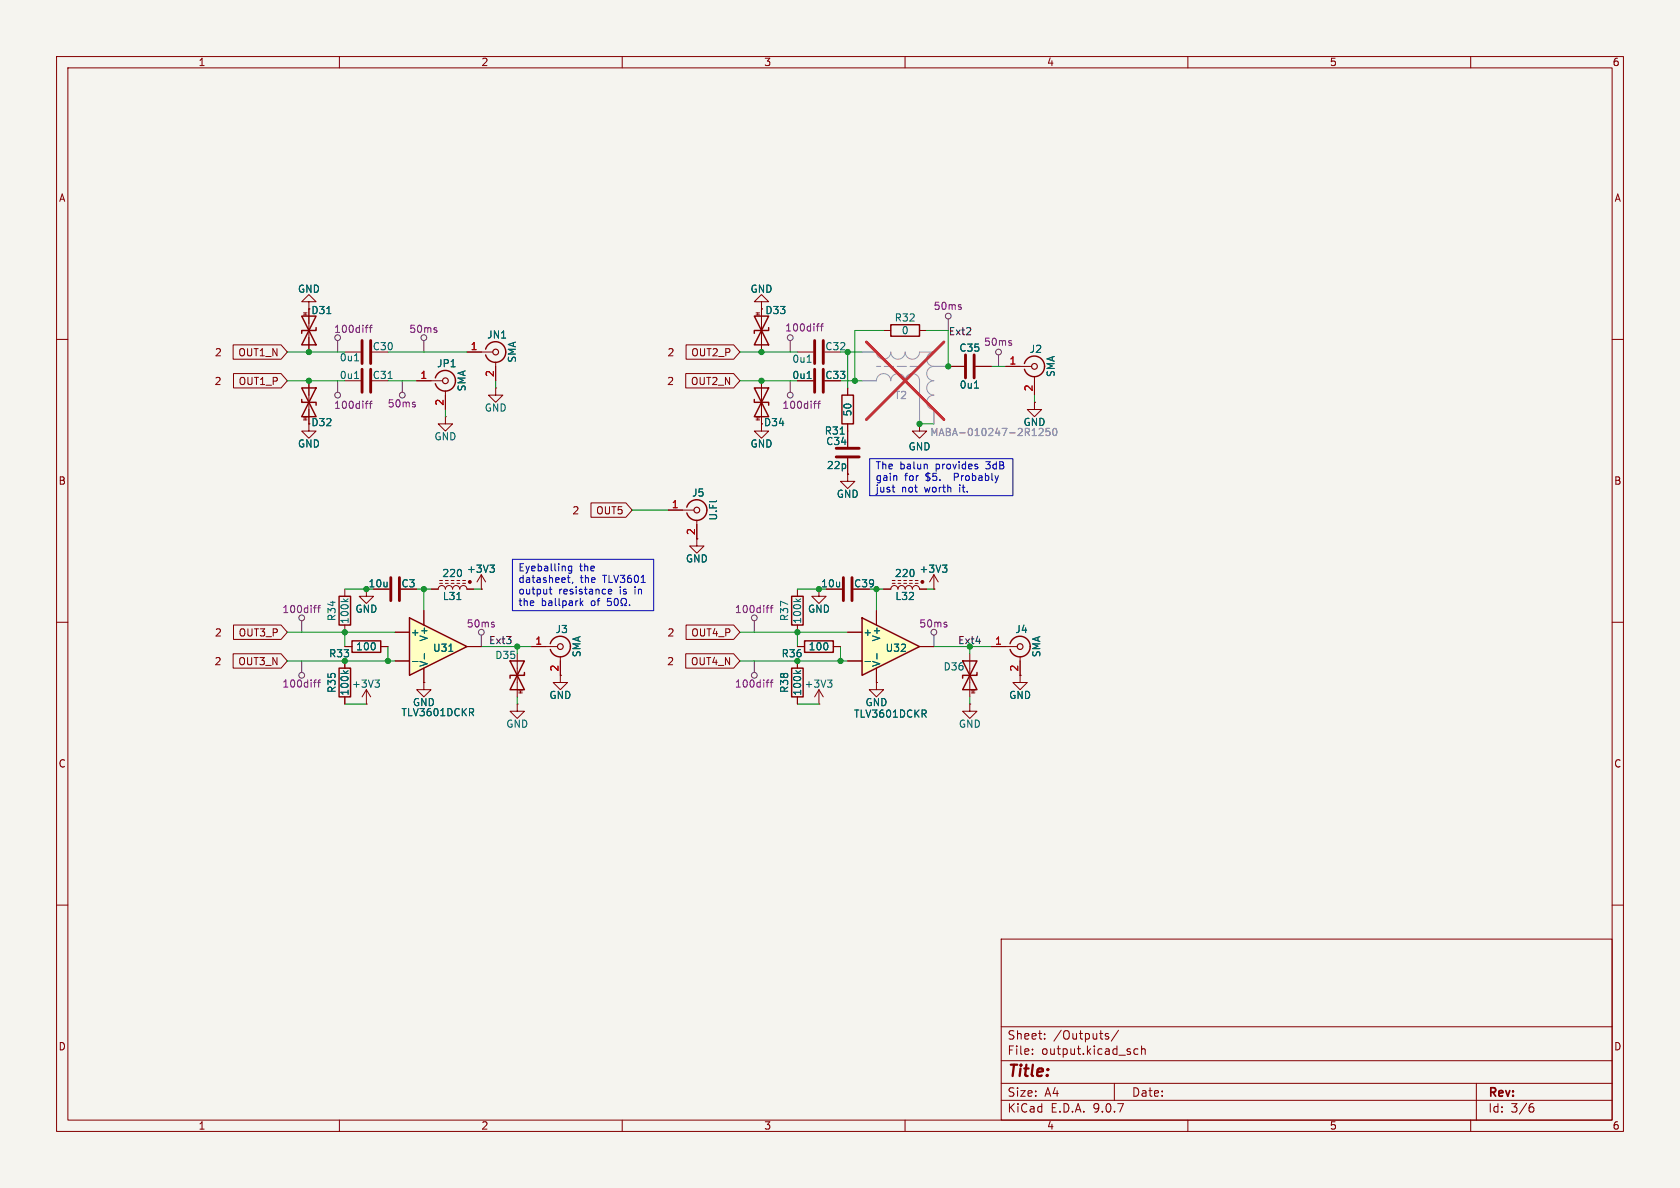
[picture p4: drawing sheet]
<svg xmlns="http://www.w3.org/2000/svg" width="297mm" height="210mm" viewBox="0 0 297 210" stroke-linecap="round" stroke-linejoin="round" font-family="sans-serif">
<path d="M0 0h297v210h-297z" fill="#f5f4ef" stroke="#f5f4ef" stroke-width=".18"/>
<g fill="none" stroke="#840000" stroke-width=".18">
<path d="M10 10h277v190h-277zM12 12h273v186h-273zM60 10v2M110 10v2M160 10v2M210 10v2M260 10v2M156.2 58.4h1.3M162.6 58.4h1.2M10 60h2M162.6 74.9v1.3h1.2l-1.2 1.3-1.3-1.3h1.3M162.6 74.9h.1"/>
<path d="M182.9 71.1v1.3h1.2l-1.2 1.3-1.3-1.3h1.3M182.9 71.1h.1M285 60h2M10 110h2M76.2 104.1h1.3a.64 .64 0 0 1 .6-.6 .64 .64 0 0 1 .6 .6 .64 .64 0 0 1 .7-.6 .64 .64 0 0 1 .6 .6 .64 .64 0 0 1 .6-.6 .64 .64 0 0 1 .7 .6 .64 .64 0 0 1 .6-.6 .64 .64 0 0 1 .6 .6h1.3M77.7 103.1h.5M78.7 103.1h.5M79.8 103.1h.5M80.8 103.1h.5M81.8 103.1h.5M81.8 102.6h.5M85.1 104.1h.1"/>
<path d="M85.1 101.6l-.8 1.3M85.1 101.6l.8 1.3M85.1 101.6v2.5M141 104.1v1.3M141 110.5v1.3M146 104.1h2.8M171.4 115.6v7.6M285 110h2M74.9 120.7v1.2h1.3l-1.3 1.3-1.2-1.3h1.2M74.9 120.7h.1M171.4 124.5v1.2h1.3l-1.3 1.3-1.2-1.3h1.2M171.4 124.5h.1"/>
<path d="M10 160h2M177 166h108v32h-108zM285 160h2M60 198v2M110 198v2M160 198v2M177 194.5h108M177 191.5h108M177 187.5h108M177 181.5h108M182.5 186.3v.1M182.5 185.5v.1"/>
<path d="M184.7 183.6v.1M184.7 182.8v.1M195.5 183.1l.5 .2v.2l-.2 .2-.4-.1M195.5 182.8h.5M197 191.5v3M197.7 182.1l-1.2 2M201.2 185.5l-.5-.1-.2 .3v.4l.1 .2h.6M201.8 185.5l.2-.1 .4 .1 .1 .9M201.8 184.9v1.5M210 198v2M260 198v2M261 191.5v6.5"/>
<path d="M270.6 195.7h.4l.2 .3-.1 .5-.5 .1M271 195.1l-.4 .1"/>
</g>
<path d="M157.5 57.4h5.1v2h-5.1zM140 105.4h2v5.1h-2zM170.2 116.8h2.5l-2.5 5.1h2.5zM172.7 118.9v.5h-2.5v.5" fill="none" stroke="#840000" stroke-width=".25"/>
<path d="M86.6 99.9h.8l-.4 .5M80.8 106h.7M87.1 100.4l.3 .2v.3l-.3 .3M140.7 105.9l.5 .4M141.5 105.9l-.4 .3" fill="none" stroke="#006464" stroke-width=".18"/>
<circle cx="83.1" cy="102.9" r=".25" fill="#840000" stroke="#840000" stroke-width=".18"/>
<path d="M149.1 102.1v4.1M150.6 102.1v4.1" fill="none" stroke="#840000" stroke-width=".51"/>
<path d="M152.4 62.2h2.5a1.27 1.27 0 0 0 1.3 1.3 1.27 1.27 0 0 0 1.3-1.3 1.27 1.27 0 0 0 1.2 1.3 1.27 1.27 0 0 0 1.3-1.3 1.27 1.27 0 0 0 1.3 1.3 1.27 1.27 0 0 0 1.3-1.3h2.5a1.27 1.27 0 0 0-1.3 1.3 1.27 1.27 0 0 0 1.3 1.3M152.4 67.3h2.5a1.27 1.27 0 0 1 1.3-1.3 1.27 1.27 0 0 1 1.3 1.3 1.27 1.27 0 0 1 1.2-1.3 1.27 1.27 0 0 1 1.3 1.3 1.27 1.27 0 0 1 1.3-1.3 1.27 1.27 0 0 1 1.3 1.3v7.6M165.1 64.8a1.27 1.27 0 0 0-1.3 1.2 1.27 1.27 0 0 0 1.3 1.3 1.27 1.27 0 0 0-1.3 1.3 1.27 1.27 0 0 0 1.3 1.3 1.27 1.27 0 0 0-1.3 1.2 1.27 1.27 0 0 0 1.3 1.3v2.5M165.1 64.8h2.5" fill="none" stroke="#9c9b98" stroke-width=".18"/>
<path d="M162.6 64.8h-7.7" fill="none" stroke="#9c9b98" stroke-width=".18" stroke-dasharray="1.7 .6"/>
<path d="M182.5 77h.7M184.4 76.1l-.8 .9h.8M185.6 75.7h-.6l-.1 .6 .2-.1 .4 .1 .1 .2v.4l-.2 .1-.5-.1M186.3 75.8l.1-.1a.68 .68 0 0 1 .5 .7 .68 .68 0 0 1-.5 .6 .84 .84 0 0 1-.1-1.2z" fill="none" stroke="#939391" stroke-width=".18"/>
<path d="M153.2 60.4l13.7 13.8M166.9 60.4l-13.7 13.8" fill="none" stroke="#e12e31" stroke-width=".46"/>
<path d="M72.4 109.2l10.1 5.1-10.1 5.1z" fill="#ffffc2"/>
<g fill="none" stroke="#840000" stroke-width=".25">
<path d="M53.3 55.9l2.6 5.1h-2.6l2.6-5.1zM55.9 57.9v.5h-2.6v.5M53.3 68.6l2.6 5.1h-2.6l2.6-5.1zM53.3 70.6v.5h2.6v.5M77 66.8a1.81 1.81 0 0 1 2.8-1 1.81 1.81 0 0 1 0 3 1.81 1.81 0 0 1-2.8-1M85.9 61.7a1.81 1.81 0 0 1 2.7-.9 1.81 1.81 0 0 1 0 2.9 1.81 1.81 0 0 1-2.7-1M133.3 68.6l2.6 5.1h-2.6l2.6-5.1zM133.3 70.6v.5h2.6v.5M148.8 69.9h2.1v5h-2.1zM59.9 118.1h2.1v5.1h-2.1zM62.2 113.3h5.1v2h-5.1zM72.4 109.2l10.1 5.1-10.1 5.1z"/>
<path d="M140 118.1h2v5.1h-2z"/>
</g>
<g fill="none" stroke="#840000" stroke-width=".18">
<path d="M54.6 53.3h1.3l-1.3-1.2-1.3 1.2h1.3v8.9M134.6 53.3h1.3l-1.3-1.2-1.3 1.2h1.3v1.3M134.6 54.6h.1M54.6 67.3v8.9h1.3l-1.3 1.3-1.3-1.3h1.3M61 67.3h2.8M61 62.2h2.8M73.7 67.3h4.5M78.7 73.7v1.2h1.3l-1.3 1.3-1.2-1.3h1.2M78.7 73.7h.1M78.7 69.1v3.3M82.5 62.2h4.6M87.6 68.6v1.3h1.3l-1.3 1.2-1.2-1.2h1.2"/>
<path d="M87.6 68.6h.1M87.6 64v3.3M134.6 67.3v8.9h1.3l-1.3 1.3-1.3-1.3h1.3M141 67.3h2.8M141 62.2h2.8M149.9 68.6v1.3M149.9 74.9v4.1M167.6 64.8h2.8M172.5 64.8h2.8M149.9 81v2.8M61 114.3h1.2M61 116.8v1.3"/>
<path d="M67.3 114.3h1.3M69.8 111.8h2.6M69.8 116.8h2.6M74.9 108v2.5M74.9 118.1v2.6M82.5 114.3h2.6M99.1 119.4v1.3h1.2l-1.2 1.2-1.3-1.2h1.3M141 116.8v1.3M144.8 104.1v1.3h1.2l-1.2 1.3-1.3-1.3h1.3M61 123.2v1.3M64.8 124.5h.1M64.8 121.9l-.8 1.3"/>
<path d="M64.8 121.9l.7 1.3M64.8 121.9v2.6M91.4 124.5v1.2h1.3l-1.3 1.3-1.2-1.3h1.2M91.4 124.5h.1M141 123.2v1.3M144.8 124.5h.1M144.8 121.9l-.8 1.3M144.8 121.9l.7 1.3M144.8 121.9v2.6M154.9 120.7v1.2h1.3l-1.3 1.3-1.2-1.3h1.2M154.9 120.7h.1"/>
</g>
<g fill="none" stroke="#006464" stroke-width=".18">
<path d="M57.8 55.4h.7M62.7 66.9h.7M62.7 63.8h.7M68.6 66.9h.7M142.7 66.9h.7M142.7 64h.7M148.5 76.7h.8M172.3 68.6h.7M60.7 118.6l.5 .4M61.5 118.6l-.4 .3M72.9 116.9h1M75 115.5v1"/>
<path d="M79.3 115.1h.8M140.7 118.6l.5 .4M141.5 118.6l-.4 .3M66.3 120.2h.8l-.5 .5M66.8 120.7l.3 .2v.3l-.3 .3M83.3 125.9l.4 .6M83.5 125.3l.2 .2v.3l-.2 .1M146.3 120.2h.8l-.4 .5M146.8 120.7l.3 .2v.3l-.3 .3"/>
</g>
<path d="M64 60.2v4.1M64 65.3v4M65.5 60.2v4.1M65.5 65.3v4M144 60.2v4.1M144 65.3v4M145.5 60.2v4.1M145.5 65.3v4M147.8 79.2h4.1M170.7 62.7v4.1M172.2 62.7v4.1M147.8 80.8h4.1" fill="none" stroke="#840000" stroke-width=".51"/>
<g fill="none" stroke="#840000" stroke-width=".2">
<circle cx="78.7" cy="67.3" r=".51"/>
<circle cx="87.6" cy="62.2" r=".51"/>
</g>
<path d="M152.4 109.2l10.2 5.1-10.2 5.1z" fill="#ffffc2"/>
<path d="M133.3 55.9l2.6 5.1h-2.6l2.6-5.1zM135.9 57.9v.5h-2.6v.5M181.1 64.3a1.81 1.81 0 0 1 2.8-1 1.81 1.81 0 0 1 0 2.9 1.81 1.81 0 0 1-2.8-.9M121.4 89.7a1.81 1.81 0 0 1 2.8-1 1.81 1.81 0 0 1 0 2.9 1.81 1.81 0 0 1-2.8-.9M59.9 105.4h2.1v5.1h-2.1zM90.2 116.8h2.5l-2.5 5.1h2.5zM92.7 118.9v.5h-2.5v.5M97.3 113.8a1.81 1.81 0 0 1 2.8-1 1.81 1.81 0 0 1 0 3 1.81 1.81 0 0 1-2.8-1M142.2 113.3h5.1v2h-5.1zM152.4 109.2l10.2 5.1-10.2 5.1zM178.6 113.8a1.81 1.81 0 0 1 2.7-1 1.81 1.81 0 0 1 .1 3 1.81 1.81 0 0 1-2.8-1" fill="none" stroke="#840000" stroke-width=".25"/>
<g fill="none" stroke="#840000" stroke-width=".18">
<path d="M54.6 54.6v2.6M54.6 59.7v2.5M134.6 54.6h.1M134.6 54.6v7.6M41.2 61h8.5l1.1 1.2-1.1 1.3h-8.5zM41.3 66h8.4l1.1 1.3-1.1 1.3h-8.4zM54.6 67.3v2.6M54.6 72.4v2.5M73.7 67.3h2.5M78.7 69.9v2.5M82.5 62.2h2.6M87.6 64.8v2.5"/>
<path d="M121.2 66h8.5l1.1 1.3-1.1 1.3h-8.5zM121.3 61h8.4l1.1 1.2-1.1 1.3h-8.4zM134.6 67.3v2.6M134.6 72.4v2.5M141 67.3h2.8M149.9 68.6v1.3M149.9 74.9v4.1M162.6 74.9h.1M167.6 64.8h2.8M172.5 64.8h2.8M177.8 64.8h4.6M182.9 71.1h.1"/>
<path d="M182.9 66.5v3.4M104.5 88.9h6.1l1.2 1.3-1.2 1.2h-6.1zM118.1 90.2h4.6M123.2 91.9v4.6h1.3l-1.3 1.3-1.3-1.3h1.3M149.9 83.8v1.3h1.2l-1.2 1.3-1.3-1.3h1.3M149.9 83.8h.1M149.9 81v2.8M41.2 115.6h8.5l1.1 1.2-1.1 1.3h-8.5zM41.3 110.5h8.4l1.1 1.3-1.1 1.2h-8.4zM61 114.3h1.2M61 104.1v1.3M61 110.5v1.3"/>
<path d="M61 116.8v1.3M64.8 104.1v1.3h1.2l-1.2 1.3-1.3-1.3h1.3M66 104.1h2.8M67.3 114.3h1.3M69.8 111.8h2.6M69.8 116.8h2.6M74.9 108v2.5M74.9 118.1v2.6M76.2 104.1h1.3M82.5 114.3h2.6M82.5 104.1h1.3M85.1 104.1h.1"/>
<path d="M91.4 115.6v7.6M94 114.3h4.6M99.1 116.1v3.3M121.2 115.6h8.5l1.1 1.2-1.1 1.3h-8.5zM121.3 110.5h8.4l1.1 1.3-1.1 1.2h-8.4zM141 114.3h1.2M141 116.8v1.3M146 104.1h2.8M147.3 114.3h1.3M149.9 111.8h2.5M149.9 116.8h2.5M154.9 108v2.5"/>
<path d="M154.9 118.1v2.6M156.2 104.1h1.3a.64 .64 0 0 1 .6-.6 .64 .64 0 0 1 .6 .6 .64 .64 0 0 1 .7-.6 .64 .64 0 0 1 .6 .6 .64 .64 0 0 1 .7-.6 .64 .64 0 0 1 .6 .6 .64 .64 0 0 1 .6-.6 .64 .64 0 0 1 .7 .6h1.2M157.7 103.1h.5M158.7 103.1h.6M159.8 103.1h.5M160.8 103.1h.5M161.8 103.1h.5M161.8 102.6h.5M162.6 114.3h2.5M165.1 104.1h.1M165.1 101.6l-.8 1.3M165.1 101.6l.8 1.3"/>
<path d="M165.1 101.6v2.5M175.3 114.3h4.5M180.3 116.1v4.6h1.3l-1.3 1.2-1.2-1.2h1.2M61 123.2v1.3M74.9 120.7h.1M141 123.2v1.3M154.9 120.7h.1"/>
</g>
<g fill="none" stroke="#006464" stroke-width=".18">
<path d="M57.8 55.4h.7M142.7 66.9h.7M148.5 76.7h.8M172.3 68.6h.7M86.6 99.9h.8l-.4 .5M166.6 99.9h.8l-.4 .5M60.7 105.9l.5 .4M60.7 118.6l.5 .4M61.5 105.9l-.4 .3M61.5 118.6l-.4 .3M72.9 116.9h1M75 115.5v1"/>
<path d="M79.3 115.1h.8M80.8 106h.7M87.1 100.4l.3 .2v.3l-.3 .3M140.7 118.6l.5 .4M141.5 118.6l-.4 .3M152.9 116.9h1M155 115.5v1M167.2 100.4l.2 .2v.3l-.2 .3M83.3 125.9l.4 .6M83.5 125.3l.2 .2v.3l-.2 .1M163.3 126.2l.4 .6M163.5 125.5l.2 .3v.3l-.2 .1"/>
</g>
<circle cx="163.1" cy="102.9" r=".25" fill="#840000" stroke="#840000" stroke-width=".18"/>
<path d="M69.1 102.1v4.1M70.6 102.1v4.1" fill="none" stroke="#840000" stroke-width=".51"/>
<g fill="none" stroke="#840000" stroke-width=".2">
<circle cx="182.9" cy="64.8" r=".51"/>
<circle cx="123.2" cy="90.2" r=".51"/>
<circle cx="99.1" cy="114.3" r=".51"/>
<circle cx="180.3" cy="114.3" r=".51"/>
</g>
<g fill="none" stroke="#484848" stroke-width=".18">
<path d="M167.6 56.4v2M59.7 60.2v2M59.7 67.3v2M71.1 67.3v2M74.9 60.2v2M139.7 60.2v2M139.7 67.3v2M176.5 62.7v2.1M53.3 109.7v2.1M53.3 116.8v2.1M85.1 112.3v2M133.3 109.7v2.1"/>
<path d="M133.3 116.8v2.1M165.1 112.3v2"/>
<circle cx="59.7" cy="59.7" r=".51"/>
<circle cx="74.9" cy="59.7" r=".51"/>
<circle cx="139.7" cy="59.7" r=".51"/>
<circle cx="167.6" cy="55.9" r=".51"/>
<circle cx="59.7" cy="69.9" r=".51"/>
<circle cx="71.1" cy="69.9" r=".51"/>
<circle cx="139.7" cy="69.9" r=".51"/>
<circle cx="176.5" cy="62.2" r=".51"/>
<circle cx="53.3" cy="109.2" r=".51"/>
<circle cx="53.3" cy="119.4" r=".51"/>
<circle cx="85.1" cy="111.8" r=".51"/>
<circle cx="133.4" cy="119.4" r=".51"/>
<circle cx="133.4" cy="109.2" r=".51"/>
<circle cx="165.1" cy="111.8" r=".51"/>
</g>
<g fill="none" stroke="#840084" stroke-width=".18">
<path d="M64.6 57.9h.5M65.1 57.5l-.3 .1M65.3 57.9h.5M65.8 57.5l-.3 .2v1.1M77.1 58.3l.2 .2-.2 .3M77.1 57.9l.1 .1M144.3 57.7h.5M144.8 57.2l-.2 .1M145.1 57.7h.4M145.5 57.2l-.3 .2v1.1M169.8 54.3l.2 .2-.2 .2M169.8 53.9h.1"/>
<path d="M64.6 71.3h.5M65.1 70.9l-.3 .1M65.3 71.3h.5M65.8 70.9l-.3 .2v1.1M73.3 71.5l.1 .2-.1 .2M73.3 71.1h.1M143.8 71.3h.5M144.3 70.9l-.2 .1M144.5 71.3h.5M145 70.9l-.3 .2v1.1M178.7 60.6l.2 .2-.2 .3M178.7 60.2l.1 .1"/>
<path d="M55.4 107.4h.5M55.9 107l-.2 .1M56.2 107.4h.4M56.6 107l-.3 .2v1.1M87.2 110.4l.2 .2-.2 .2M87.2 110h.2M135.4 107.4h.5M135.9 107l-.2 .1M136.2 107.4h.4M136.6 107l-.3 .2v1.1M167.2 110.4l.2 .2-.2 .2M167.2 110h.2"/>
<path d="M55.4 120.6h.5M55.9 120.2l-.2 .1M56.2 120.6h.4M56.6 120.2l-.3 .2v1.1M135.4 120.6h.5M135.9 120.2l-.2 .1M136.2 120.6h.4M136.6 120.2l-.3 .2v1.1"/>
</g>
<g fill="none" stroke="#009600" stroke-width=".18">
<path d="M156.2 58.4h-5.1v8.9M163.8 58.4h3.8v6.4M50.8 62.2h10.2M50.8 67.3h10.2M68.6 62.2h13.9M68.6 67.3h5.1M78.7 72.4v1.3M87.6 67.3v1.3M130.8 62.2h10.2M130.8 67.3h10.2M148.6 62.2h3.8M148.6 67.3h3.8"/>
<path d="M149.9 62.2v6.4M162.6 74.9h2.5M175.3 64.8h2.5M182.9 69.9v1.2M111.8 90.2h6.3M50.8 111.8h19M50.8 116.8h19M61 104.1h3.8M61 111.8v2.5M68.6 114.3v2.5M73.7 104.1h2.5M74.9 104.1v3.9"/>
<path d="M83.8 104.1h1.3M85.1 114.3h8.9M91.4 114.3v1.3M130.8 111.8h19.1M130.8 116.8h19.1M141 104.1h3.8M141 111.8v2.5M148.6 114.3v2.5M153.7 104.1h2.5M154.9 104.1v3.9M163.8 104.1h1.3M165.1 114.3h10.2"/>
<path d="M171.4 114.3v1.3M61 124.5h3.8M91.4 123.2v1.3M141 124.5h3.8M171.4 123.2v1.3"/>
</g>
<g fill="none" stroke="#0000c2" stroke-width=".18">
<path d="M90.6 98.9h25v9.1h-25zM153.7 81.1h25.4v6.5h-25.4zM157.9 86.9l.3 .1M158.5 84.2v.7M163.9 82.1v.8M172.7 82.5l.2 .1-.2 .3M172.7 82l.1 .1M97.1 104.2h.5M97.3 103.7v1.1l.3 .2M100.3 102.1h.5M100.5 101.7v1.1l.3 .2M101.1 100.1v1l-.3 .2h-.3"/>
<path d="M101.1 100.1h-.4l-.2 .2 .1 .6h.5M101.3 102.9l-.2 .2M102.6 105.8v1.3M102.7 106.6l.4 .5M103.1 106.2l-.5 .5M107.5 104.6l.7-.1-.1-.3h-.4l-.2 .1 .1 .6h.5M108 105.8h-.6v.6l.1-.1h.5l.1 .2-.1 .4-.2 .2-.4-.2M108.7 105.9l.2-.1a.68 .68 0 0 1 .4 .6 .68 .68 0 0 1-.4 .7l-.2-.2-.1-.3zM110 105.8a.58 .58 0 0 0 .1 1v.3h-.3M110.6 105.8a.58 .58 0 0 1-.2 1v.3h.4M111.3 106.9v.2"/>
</g>
<path d="M182.5 77h.7M184.4 76.1l-.8 .9h.8M185.6 75.7h-.6l-.1 .6 .2-.1 .4 .1 .1 .2v.4l-.2 .1-.5-.1M186.3 75.8l.1-.1a.68 .68 0 0 1 .5 .7 .68 .68 0 0 1-.5 .6 .84 .84 0 0 1-.1-1.2z" fill="none" stroke="#939391" stroke-width=".18"/>
<path d="M152.4 62.2h2.5M152.4 67.3h2.5M162.6 72.4v2.5M165.1 64.8h2.5M165.1 72.4v2.5" fill="none" stroke="#9c9b98" stroke-width=".18"/>
<path d="M153.2 60.4l13.7 13.8M166.9 60.4l-13.7 13.8" fill="none" stroke="#e12e31" stroke-width=".46"/>
<g fill="#009600" stroke="#009600" stroke-width=".18">
<circle cx="154.9" cy="104.1" r=".46"/>
<circle cx="148.6" cy="116.8" r=".46"/>
<circle cx="141" cy="116.8" r=".46"/>
<circle cx="171.4" cy="114.3" r=".46"/>
<circle cx="141" cy="111.8" r=".46"/>
<circle cx="144.8" cy="104.1" r=".46"/>
<circle cx="64.8" cy="104.1" r=".46"/>
<circle cx="61" cy="111.8" r=".46"/>
<circle cx="61" cy="116.8" r=".46"/>
<circle cx="54.6" cy="67.3" r=".46"/>
<circle cx="54.6" cy="62.2" r=".46"/>
<circle cx="149.9" cy="62.2" r=".46"/>
<circle cx="151.1" cy="67.3" r=".46"/>
<circle cx="162.6" cy="74.9" r=".46"/>
<circle cx="134.6" cy="67.3" r=".46"/>
<circle cx="134.6" cy="62.2" r=".46"/>
<circle cx="167.6" cy="64.8" r=".46"/>
<circle cx="74.9" cy="104.1" r=".46"/>
<circle cx="91.4" cy="114.3" r=".46"/>
<circle cx="68.6" cy="116.8" r=".46"/>
</g>
<text font-size="2.8" fill="#840000" x="178" y="190.9">Title:</text>
<g font-size="2.1" fill="#840000">
<text x="178" y="184">Sheet:</text>
<text x="186.2" y="184">/Outputs/</text>
<text x="178" y="186.7">File:</text>
<text x="184.1" y="186.7">output.kicad_sch</text>
<text x="178" y="196.9">KiCad</text>
<text x="178" y="194.1">Size:</text>
<text x="184.7" y="194.1">A4</text>
<text x="185.7" y="196.9">E.D.A.</text>
<text x="193.3" y="196.9">9.0.7</text>
<text x="200" y="194.1">Date:</text>
<text x="263" y="194.3">Rev:</text>
<text x="263" y="196.9">Id:</text>
<text x="267.1" y="196.9">3/6</text>
</g>
<g font-size="1.8" fill="#840000">
<text x="35" y="11.9">1</text>
<text x="85" y="11.9">2</text>
<text x="135" y="11.9">3</text>
<text x="185" y="11.9">4</text>
<text x="235" y="11.9">5</text>
<text x="285" y="11.9">6</text>
<text x="10.3" y="35.9">A</text>
<text x="285.3" y="35.9">A</text>
<text x="54.9" y="55.7">D31</text>
<text x="37.9" y="63.2">2</text>
<text x="42" y="63.2">OUT1_N</text>
<text x="117.9" y="63.2">2</text>
<text x="122.1" y="63.2">OUT2_P</text>
<text x="37.8" y="68.3">2</text>
<text x="42.1" y="68.3">OUT1_P</text>
<text x="117.8" y="68.3">2</text>
<text x="122" y="68.3">OUT2_N</text>
<text x="145.8" y="67.2">C33</text>
<text x="135" y="75.5">D34</text>
<text x="10.3" y="85.9">B</text>
<text x="285.3" y="85.9">B</text>
<text x="101.1" y="91.1">2</text>
<text x="105.3" y="91.1">OUT5</text>
<text x="122.9" y="94.7" transform="rotate(-90 122.9 94.7)">2</text>
<text x="70.9" y="104">C3</text>
<text x="145.1" y="104">10u</text>
<text x="150.9" y="104">C39</text>
<text x="37.9" y="112.7">2</text>
<text x="42.1" y="112.7">OUT3_P</text>
<text x="117.9" y="112.7">2</text>
<text x="122.1" y="112.7">OUT4_P</text>
<text x="37.8" y="117.8">2</text>
<text x="42" y="117.8">OUT3_N</text>
<text x="98.8" y="118.8" transform="rotate(-90 98.8 118.8)">2</text>
<text x="117.8" y="117.8">2</text>
<text x="122" y="117.8">OUT4_N</text>
<text x="10.3" y="135.9">C</text>
<text x="285.3" y="135.9">C</text>
<text x="10.3" y="185.9">D</text>
<text x="285.3" y="185.9">D</text>
<text x="35" y="199.9">1</text>
<text x="85" y="199.9">2</text>
<text x="135" y="199.9">3</text>
<text x="185" y="199.9">4</text>
<text x="235" y="199.9">5</text>
<text x="285" y="199.9">6</text>
</g>
<g font-size="1.8" fill="#006464">
<text x="52.6" y="52">GND</text>
<text x="132.6" y="52">GND</text>
<text x="135.2" y="55.7">D33</text>
<text x="158.1" y="57">R32</text>
<text x="159.3" y="59.3">0</text>
<text x="60" y="64.1">0u1</text>
<text x="65.8" y="62.1">C30</text>
<text x="77.2" y="65.1">JP1</text>
<text x="86" y="60">JN1</text>
<text x="91.4" y="64.2" transform="rotate(-90 91.4 64.2)">SMA</text>
<text x="140" y="64.3">0u1</text>
<text x="145.8" y="62.1">C32</text>
<text x="169.5" y="62.4">C35</text>
<text x="181.9" y="62.6">J2</text>
<text x="60" y="67.2">0u1</text>
<text x="65.8" y="67.2">C31</text>
<text x="82.5" y="69.3" transform="rotate(-90 82.5 69.3)">SMA</text>
<text x="140" y="67.2">0u1</text>
<text x="169.6" y="68.9">0u1</text>
<text x="186.7" y="66.7" transform="rotate(-90 186.7 66.7)">SMA</text>
<text x="54.9" y="75.5">D32</text>
<text x="85.6" y="73">GND</text>
<text x="145.7" y="77">R31</text>
<text x="150.7" y="73.7" transform="rotate(-90 150.7 73.7)">50</text>
<text x="180.8" y="75.5">GND</text>
<text x="52.6" y="79.3">GND</text>
<text x="76.7" y="78">GND</text>
<text x="132.6" y="79.3">GND</text>
<text x="146" y="78.9">C34</text>
<text x="146.1" y="83.1">22p</text>
<text x="160.5" y="79.8">GND</text>
<text x="122.3" y="88">J5</text>
<text x="147.8" y="88.2">GND</text>
<text x="127" y="92.1" transform="rotate(-90 127 92.1)">U.Fl</text>
<text x="82.4" y="101.4">+3V3</text>
<text x="121.2" y="99.6">GND</text>
<text x="162.5" y="101.4">+3V3</text>
<text x="65.1" y="104">10u</text>
<text x="78.1" y="102.2">220</text>
<text x="78.2" y="106.3">L31</text>
<text x="158.1" y="102.2">220</text>
<text x="158.2" y="106.3">L32</text>
<text x="59.5" y="109.9" transform="rotate(-90 59.5 109.9)">R34</text>
<text x="61.8" y="110.4" transform="rotate(-90 61.8 110.4)">100k</text>
<text x="62.7" y="108.5">GND</text>
<text x="72.5" y="112.6">+</text>
<text x="75.8" y="113.5" transform="rotate(-90 75.8 113.5)">V+</text>
<text x="98.1" y="112.1">J3</text>
<text x="139.5" y="109.9" transform="rotate(-90 139.5 109.9)">R37</text>
<text x="141.8" y="110.4" transform="rotate(-90 141.8 110.4)">100k</text>
<text x="142.7" y="108.5">GND</text>
<text x="152.5" y="112.6">+</text>
<text x="155.8" y="113.5" transform="rotate(-90 155.8 113.5)">V+</text>
<text x="179.4" y="112.1">J4</text>
<text x="58.1" y="116.4">R33</text>
<text x="62.9" y="115.2">100</text>
<text x="75.8" y="118" transform="rotate(-90 75.8 118)">V-</text>
<text x="76.5" y="115.4">U31</text>
<text x="87.5" y="116.7">D35</text>
<text x="102.8" y="116.3" transform="rotate(-90 102.8 116.3)">SMA</text>
<text x="138.1" y="116.4">R36</text>
<text x="142.9" y="115.2">100</text>
<text x="155.8" y="118" transform="rotate(-90 155.8 118)">V-</text>
<text x="156.5" y="115.4">U32</text>
<text x="166.7" y="118.7">D36</text>
<text x="184.1" y="116.3" transform="rotate(-90 184.1 116.3)">SMA</text>
<text x="59.5" y="122.6" transform="rotate(-90 59.5 122.6)">R35</text>
<text x="61.8" y="123.1" transform="rotate(-90 61.8 123.1)">100k</text>
<text x="62.1" y="121.8">+3V3</text>
<text x="72.9" y="125">GND</text>
<text x="97" y="123.8">GND</text>
<text x="139.5" y="122.6" transform="rotate(-90 139.5 122.6)">R38</text>
<text x="141.8" y="123.1" transform="rotate(-90 141.8 123.1)">100k</text>
<text x="142.1" y="121.8">+3V3</text>
<text x="152.9" y="125">GND</text>
<text x="178.3" y="123.8">GND</text>
<text x="70.9" y="126.8">TLV3601DCKR</text>
<text x="89.4" y="128.8">GND</text>
<text x="150.9" y="127.1">TLV3601DCKR</text>
<text x="169.4" y="128.8">GND</text>
</g>
<g font-size="1.8" fill="#840084">
<text x="59" y="58.9">100diff</text>
<text x="72.3" y="58.9">50ms</text>
<text x="138.7" y="58.7">100diff</text>
<text x="165" y="54.9">50ms</text>
<text x="173.9" y="61.2">50ms</text>
<text x="59" y="72.6">100diff</text>
<text x="68.4" y="72.3">50ms</text>
<text x="138.2" y="72.6">100diff</text>
<text x="49.8" y="108.5">100diff</text>
<text x="82.4" y="111">50ms</text>
<text x="129.8" y="108.5">100diff</text>
<text x="162.4" y="111">50ms</text>
<text x="49.8" y="121.9">100diff</text>
<text x="129.8" y="121.9">100diff</text>
</g>
<g font-size="1.8" fill="#0f0f0f">
<text x="167.6" y="59.3">Ext2</text>
<text x="86.4" y="114">Ext3</text>
<text x="169.3" y="114">Ext4</text>
</g>
<g font-size="1.8" fill="#a90000">
<text x="83.1" y="62">1</text>
<text x="178.4" y="64.5">1</text>
<text x="74.2" y="67.1">1</text>
<text x="78.5" y="71.8" transform="rotate(-90 78.5 71.8)">2</text>
<text x="87.4" y="66.7" transform="rotate(-90 87.4 66.7)">2</text>
<text x="182.6" y="69.3" transform="rotate(-90 182.6 69.3)">2</text>
<text x="118.7" y="89.9">1</text>
<text x="94.5" y="114">1</text>
<text x="175.8" y="114">1</text>
<text x="180.1" y="118.8" transform="rotate(-90 180.1 118.8)">2</text>
</g>
<g font-size="1.8" fill="#939391">
<text x="158.1" y="70.7">T2</text>
<text x="164.4" y="77.3">MABA-010247-2R1250</text>
</g>
<g font-size="1.8" fill="#0000c2">
<text x="154.7" y="83.2">The</text>
<text x="159.1" y="83.2">balun</text>
<text x="165.5" y="83.2">provides</text>
<text x="174.6" y="83.2">3dB</text>
<text x="154.7" y="85.2">gain</text>
<text x="154.7" y="87.3">just</text>
<text x="159.4" y="87.3">not</text>
<text x="159.9" y="85.2">for</text>
<text x="163.6" y="87.3">worth</text>
<text x="163.8" y="85.2">$5.</text>
<text x="169.1" y="85.2">Probably</text>
<text x="169.9" y="87.3">it.</text>
<text x="91.5" y="101.2">Eyeballing</text>
<text x="102.4" y="101.2">the</text>
<text x="91.5" y="103.2">datasheet,</text>
<text x="91.5" y="105.3">output</text>
<text x="91.5" y="107.3">the</text>
<text x="95.7" y="107.3">ballpark</text>
<text x="98.8" y="105.3">resistance</text>
<text x="102.6" y="103.2">the</text>
<text x="104.6" y="107.3">of</text>
<text x="106.7" y="103.2">TLV3601</text>
<text x="109.7" y="105.3">is</text>
<text x="112.5" y="105.3">in</text>
</g>
<g font-size=".9" fill="#840000">
<text x="54.5" y="56" transform="rotate(-90 54.5 56)">H</text>
<text x="134.5" y="56" transform="rotate(-90 134.5 56)">H</text>
<text x="54.5" y="74.5" transform="rotate(-90 54.5 74.5)">H</text>
<text x="134.5" y="74.5" transform="rotate(-90 134.5 74.5)">H</text>
<text x="92.6" y="122.8" transform="rotate(-90 92.6 122.8)">H</text>
<text x="172.6" y="122.8" transform="rotate(-90 172.6 122.8)">H</text>
</g>
</svg>
